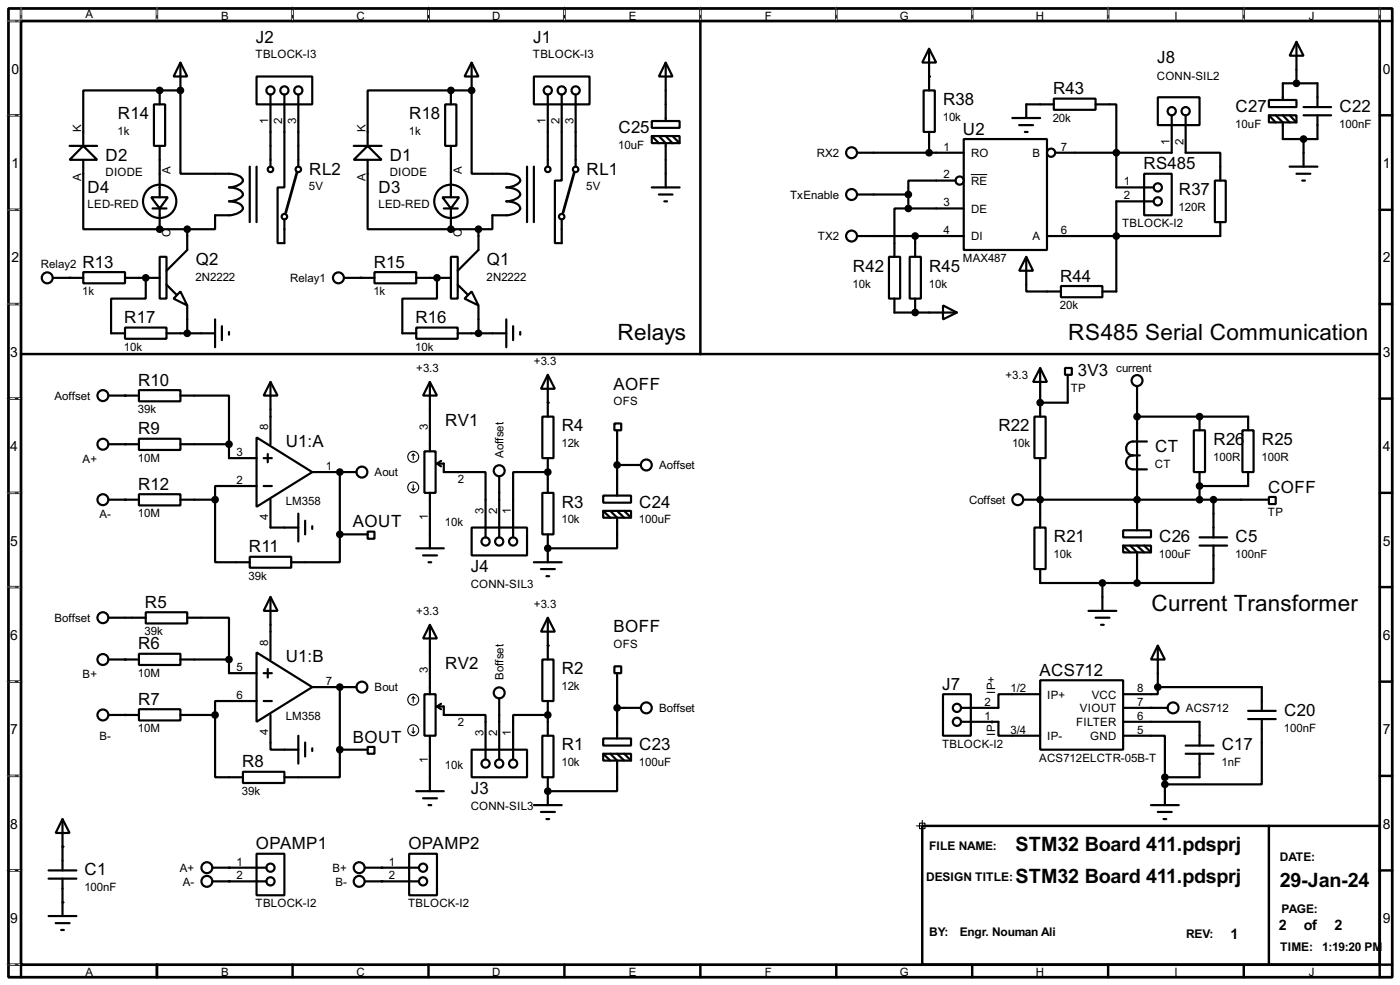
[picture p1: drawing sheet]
<svg xmlns="http://www.w3.org/2000/svg" width="256mm" height="180mm" viewBox="0 0 256 180" stroke-linecap="round" stroke-linejoin="round" font-family="sans-serif">
<path d="M1.6 1.6h253.5v177.3h-253.5zM3.9 3.9h248.9v172.7h-248.9zM54.4 31.6l-2 7.3M105.2 31.6l-2 7.3" fill="none" stroke="#000" stroke-width=".5"/>
<g fill="none" stroke="#000" stroke-width=".45">
<path d="M3.9 1.6v2.3h-2.3M28.8 1.6v2.3M53.6 1.6v2.3M78.5 1.6v2.3M103.4 1.6v2.3M128.3 1.6v63.2M153.2 1.6v2.3M178.1 1.6v2.3M203 1.6v2.3M227.9 1.6v2.3M252.8 1.6v2.3h2.3M1.6 21.1h2.3"/>
<path d="M1.6 38.4h2.3M252.8 21.1h2.3M252.8 38.4h2.3M1.6 55.7h2.3M252.8 55.7h2.3M1.6 73h2.3M3.9 64.8h248.9M252.8 73h2.3M1.6 90.2h2.3M252.8 90.2h2.3M1.6 107.5h2.3M252.8 107.5h2.3"/>
<path d="M1.6 124.8h2.3M252.8 124.8h2.3M1.6 142h2.3M1.6 159.3h2.3M169 151.2h83.8v25.4h-83.8zM232.5 151.2v25.4M252.8 142h2.3M252.8 159.3h2.3M1.6 176.6h2.3v2.3M28.8 176.6v2.3M53.6 176.6v2.3M78.5 176.6v2.3"/>
<path d="M103.4 176.6v2.3M128.3 176.6v2.3M153.2 176.6v2.3M178.1 176.6v2.3M203 176.6v2.3M227.9 176.6v2.3M255.1 176.6h-2.3v2.3"/>
</g>
<g fill="none" stroke="#fff" stroke-width=".18">
<path d="M1.3 3.9h2.3M3.9 1.3v2.3M28.8 1.3v2.3M53.6 1.3v2.3M78.5 1.3v2.3M103.4 1.3v2.3M128.3 1.3v2.3M153.2 1.3v2.3M178.1 1.3v2.3M203 1.3v2.3M227.9 1.3v2.3M252.8 1.3v2.3"/>
<path d="M1.3 21.1h2.3M1.3 38.4h2.3M1.3 55.7h2.3M1.3 73h2.3M1.3 90.2h2.3M1.3 107.5h2.3M1.3 124.8h2.3M1.3 142h2.3M1.3 159.3h2.3M1.3 176.6h2.3"/>
</g>
<g fill="none" stroke="#000" stroke-width=".18" stroke-dasharray=".5 1">
<path d="M1.3 3.9h2.3M3.9 1.3v2.3M28.8 1.3v2.3M53.6 1.3v2.3M78.5 1.3v2.3M103.4 1.3v2.3M128.3 1.3v2.3M153.2 1.3v2.3M178.1 1.3v2.3M203 1.3v2.3M227.9 1.3v2.3M252.8 1.3v2.3"/>
<path d="M1.3 21.1h2.3M1.3 38.4h2.3M1.3 55.7h2.3M1.3 73h2.3M1.3 90.2h2.3M1.3 107.5h2.3M1.3 124.8h2.3M1.3 142h2.3M1.3 159.3h2.3M1.3 176.6h2.3"/>
</g>
<g fill="none" stroke="#000" stroke-width=".2">
<path d="M75.5 89.5l.2 .2M75.7 83.1l-.2 .3M75.7 83.1l.3 .3M75.7 83.1v1M75.7 88.7v1M76 89.5l-.3 .2M75.5 133.9l.2 .3M75.7 127.6v1M75.7 133.2v1M75.7 127.6l-.2 .2M75.7 127.6l.3 .2M76 133.9l-.3 .3"/>
<path d="M167.9 151.2h2.1M168.5 150.7h1v1h-1zM169 150.2v2"/>
<circle cx="75.7" cy="83.6" r="1"/>
<circle cx="75.7" cy="89.2" r="1"/>
<circle cx="75.7" cy="128.1" r="1"/>
<circle cx="75.7" cy="133.7" r="1"/>
</g>
<g fill="none" stroke="#000" stroke-width=".4">
<path d="M28.2 19.1h2.1v7.6h-2.1zM29.3 16.6h-14v10.1M29.3 16.6v2.5M29.3 16.6h3.8M33.1 11.5l1.2 2.5h-2.5zM33.1 16.6v15.2h6.3a8.7 8.7 0 0 1 4.3 .3 .87 .87 0 0 1 .7 1.2 3.3 3.3 0 0 1-2.4 1 2.37 2.37 0 0 1 2.5 1.3 2.75 2.75 0 0 1-2.5 1.3 3.2 3.2 0 0 1 2.4 .9l.1 .4a2.75 2.75 0 0 1-2.5 1.2h-2.6v2.6h-5.1M33.1 11.5v5.1M47 14h10.2v5.1h-10.2zM49.6 17.3v13.2M52.1 17.3v17h-1.2v10.2h1.2v-4.3M54.7 17.3v13.2M81.6 19.1h2v7.6h-2z"/>
<path d="M82.6 16.6h-15.2v10.1M82.6 16.6v2.5M82.6 16.6h3.8M86.4 11.5l1.3 2.5h-2.6zM86.4 16.6v15.2h3.8a8.7 8.7 0 0 1 4.3 .3 .87 .87 0 0 1 .7 1.2 3.3 3.3 0 0 1-2.4 1 2.37 2.37 0 0 1 2.5 1.3 2.75 2.75 0 0 1-2.5 1.3 3.2 3.2 0 0 1 2.4 .9l.1 .4a2.75 2.75 0 0 1-2.5 1.2h-2.6v2.6h-2.5M86.4 11.5v5.1M97.8 14h10.2v5.1h-10.2zM100.4 17.3v13.2M102.9 17.3v15.8h-1.2v11.4h1.2v-4.3M105.5 17.3v13.2M122 11.5l1.2 2.5h-2.5zM122 11.5v10.7"/>
<path d="M169.2 16.6h2.1v7.6h-2.1zM170.2 8.9l1.3 2.6h-2.5zM170.2 8.9v7.7M193.1 18.1h7.6v2h-7.6zM193.1 19.1h-5.1v2.5M200.7 19.1h3.8v15.2h6.9M212.1 17.8h7.7v5.1h-7.7zM232.5 18.3h5v1.3h-5zM235 18.3v-3h6.4v4.3M237.5 7.7l1.3 2.5h-2.5zM237.5 7.7v7.6M238.8 19.6h5.1"/>
<path d="M12.8 26.7h5M15.3 26.7l2.5 2.6h-5zM15.3 29.3v12.7h14M27.7 36.1h3.1l-1.5 2.1zM28 38.2h2.5M29.3 26.7v9.4M29.3 38.2v3.8M45.8 30.5v10.2M47 30.5v10.2M64.8 26.7h5.1M67.4 26.7l2.5 2.6h-5.1zM67.4 29.3v12.7h15.2"/>
<path d="M81.1 36.1h3l-1.5 2.1zM81.3 38.2h2.6M82.6 26.7v9.4M82.6 38.2v3.8M96.6 30.5v10.2M97.8 30.5v10.2M119.4 22.2h5.1v1.2h-5.1zM119.4 24.9h5.1v1.3h-5.1zM119.4 34.3h5.1M119.4 24.9l1.3 1.3M120.7 35.6h2.5M120.7 24.9l1.3 1.3v8.1"/>
<path d="M121.7 36.9h.5M122 24.9l1.2 1.3M123.2 24.9l1.3 1.3M157 28h19.6M157 35.6h9.4M166.4 38.2h-2.5v8.8M166.4 38.2h10.2M166.4 35.6v2.6M170.2 24.2v3.8M175.1 33.1h-8.7v2.5M176.6 25.5h15.2v20.3h-15.2zM185.5 21.6h5.1"/>
<path d="M186.7 22.9h2.6M187.8 24.2h.5M209.6 31.8h5.1v7.6h-5.1zM211.4 36.9h-6.9v16.5h-2.5M214.7 21.1v6.9h-21.4M217.2 21.1v6.9h6.4v5.1M222.6 33.1h2v7.6h-2zM232.5 21.1h5v1.3h-5zM232.5 21.1l1.2 1.3M233.7 21.1l1.3 1.3v3.1h6.4v-4.4M235 21.1l1.3 1.3M236.3 30.5h5.1"/>
<path d="M236.3 21.1l1.2 1.3M237.5 31.8h2.6M238.6 33.1h.5M238.8 25.5v5M238.8 21.1h5.1M9.7 50.9h5.6M15.3 49.8h7.6v2.1h-7.6zM22.9 60h7.6v2h-7.6zM22.9 50.9h6.4M26.7 50.9v3.8h-6.3v6.3h2.5M29.3 47h1.2v7.7h-1.2zM29.3 42h5"/>
<path d="M30.5 52.1l1.8 1.8M33.1 53.4l1.2 2.5-2.5-1.2zM34.3 42v3.8l-3.8 3.8M34.3 55.9v5.1M39.4 58.5v5.1M40.7 59.7v2.6M63 50.9h5.6M68.6 49.8h7.7v2.1h-7.7zM76.3 60h7.6v2h-7.6zM76.3 50.9h6.3M80.1 50.9v3.8h-6.4v6.3h2.6M82.6 47h1.3v7.7h-1.3z"/>
<path d="M82.6 42h5.1M83.9 52.1l1.8 1.8M85.1 54.7l1.3-1.3 1.3 2.5zM87.7 42v3.8l-3.8 3.8M87.7 55.9v5.1M92.8 58.5v5.1M94 59.7v2.6M157 43.2h19.6M162.9 47h2v7.7h-2zM163.9 54.7v2.5h11.4M166.7 47h2v7.7h-2zM167.7 43.2v3.8"/>
<path d="M167.7 54.7v2.5M172.8 55.9l2.5 1.3-2.5 1.3zM188 47l1.3 2.6h-2.6zM188 47v6.4h6.4M194.4 52.4h7.6v2h-7.6zM223.6 40.7v2.5h-31.8M19.9 72.4h5.6M25.5 71.4h7.6v2.1h-7.6zM30.5 61h8.9M33.1 72.4h8.9v8.9M42 60.8v.5M49.6 69.9l1.3 2.5h-2.6z"/>
<path d="M49.6 69.9v11.4M78.8 69.9l1.3 2.5h-2.6zM78.8 69.9v12.7M83.9 61h8.9M95.3 60.8v.5M99.4 76.3h2v7.6h-2zM100.4 68.6l1.3 2.6h-2.6zM100.4 68.6v7.7M112.6 77.5h1.2v1.3h-1.2zM113.1 78.8v11.9M189.5 76.3h2.1v7.6h-2.1zM190.6 67.4l1.2 2.5h-2.5z"/>
<path d="M190.6 67.4v8.9M195.1 67.4h1.3v1.2h-1.3zM195.6 68.6v5.1h-5M208.3 70.7v26.4M208.3 76.3h20.4v2.5M218.7 78.8h2.1v7.6h-2.1zM219.8 76.3v2.5M227.6 78.8h2.1v7.6h-2.1zM19.9 91.5h5.6M19.9 81.3h5.6M25.5 80.3h7.6v2.1h-7.6zM25.5 90.5h7.6v2h-7.6z"/>
<path d="M33.1 91.5h6.3M33.1 81.3h8.9M39.4 91.5v11.4h6.4M42 81.3v2.6h5M47 80.1l10.2 6.3-10.2 6.4zM47 89h-7.6v2.5M48.3 89h1.5M48.3 83.9h1.5M49.1 83.1v1.5M49.6 91.5v5.1h5.1M54.7 94v5.1M55.9 95.3v2.5"/>
<path d="M57.2 96.3v.5M57.2 86.4h8.1M62.3 97.8v5.1h-8.9M62.3 86.4v11.4M62.3 97.8h5.1M67.4 97.3h1.2v1.3h-1.2zM77.8 82.6h2v7.6h-2zM78.8 90.2v10.2M80.1 84.9h1.2v1.5h7.7v12M80.1 84.9l.7 .5M80.8 84.4l-.7 .5M86.4 96.6h10.2v5.1h-10.2z"/>
<path d="M91.5 87.2v11.2M99.4 90.2h2v7.6h-2zM100.4 86.4h-6.4v12M100.4 83.9v6.3M100.4 97.8v5.1M110.5 90.7h5.1v1.3h-5.1zM110.5 93.5h5.1v1.3h-5.1zM110.5 93.5l1.3 1.3M111.8 93.5l1.3 1.3v5.6h-12.7M113.1 85.1h4.3M113.1 93.5l1.3 1.3M114.4 93.5l1.2 1.3"/>
<path d="M187.5 91.5h45M189.5 96.6h2.1v7.6h-2.1zM190.6 83.9v12.7M205.8 97.1h5.1v1.3h-5.1zM205.8 99.9h5.1v1.2h-5.1zM205.8 99.9l1.3 1.2M207.1 99.9l1.2 1.2v5.6M207.6 83.4h1.2M207.6 83.4a1.28 1.28 0 0 0-1.3 1.2 1.28 1.28 0 0 0 1.3 1.3h2.5M208.3 99.9l1.3 1.2M209.6 99.9l1.3 1.2M210.1 80.8h-2.1a1.31 1.31 0 0 0-1.7 1 1.31 1.31 0 0 0 1.3 1.6"/>
<path d="M219.8 86.4v5.1M219.8 99.9h5M219.8 98.4h5M222.3 99.9v6.8h-14M222.3 91.5v6.9M228.7 86.4v2.6h-8.9M232.5 91h1.2v1.3h-1.2zM19.9 113.1h6.8M25.5 119.7h7.6v2h-7.6zM26.7 112.1h7.6v2h-7.6zM34.3 113.1h7.7v7.6M45.8 101.9h7.6v2h-7.6z"/>
<path d="M47 119.4l10.2 6.4-10.2 6.3zM49.6 109.3l1.3 2.5h-2.6zM49.6 109.3v11.4M76.3 100.4h5M77.5 101.7h2.6M78.5 102.9h.5M78.8 114.4l1.3 2.5h-2.6zM78.8 114.4v12.7M97.8 102.9h5.1M99.1 104.2h2.6M100.1 105.5h.5M100.4 113.1l1.3 2.5h-2.6z"/>
<path d="M100.4 113.1v7.6M190.6 104.2v2.5h17.7M199.4 111.8h5.1M200.7 113.1h2.6M201.7 114.4h.5M202 106.7v5.1M212.1 118.2l1.3 2.5h-2.5zM212.1 118.2v7.6M19.9 130.9h5.6M19.9 120.7h5.6M25.5 129.8h7.6v2.1h-7.6zM33.1 130.9h6.3"/>
<path d="M33.1 120.7h8.9M39.4 130.9v11.4h5.1M42 120.7v2.5h5M47 128.3h-7.6v2.6M48.3 128.3h1.5M48.3 123.2h1.5M49.1 122.5v1.5M49.6 130.9v6.3h5.1M54.7 134.7v5.1M55.9 135.9v2.6M57.2 125.8h8.1M57.2 137v.5"/>
<path d="M62.3 137.2v5.1h-10.2M62.3 125.8v11.4M62.3 137.2h5.1M67.4 136.7h1.2v1.3h-1.2zM77.8 127.1h2v7.6h-2zM78.8 134.7v10.1M80.1 129.3h1.2v1.6h7.7v8.1M80.1 129.3l.7 .5M80.8 128.8l-.7 .5M86.4 137.2h10.2v5.1h-10.2zM91.5 127.8v11.2M99.4 134.7h2v7.6h-2z"/>
<path d="M99.4 120.7h2v7.6h-2zM100.4 130.9h-6.4v8.1M100.4 128.3v6.4M110.5 135.2h5.1v1.3h-5.1zM110.5 138h5.1v1.2h-5.1zM110.5 138l1.3 1.2M111.8 138l1.3 1.2v5.6h-12.7M112.6 122h1.2v1.2h-1.2zM113.1 123.2v12M113.1 129.6h4.3M113.1 138l1.3 1.2M114.4 138l1.2 1.2"/>
<path d="M172.8 127.1h5.1v7.6h-5.1zM176.1 132.1h6.8v2.6h7.7M190.6 124.5h15.2v12.7h-15.2zM190.6 127.1h-7.7v2.5h-6.8M205.8 134.7h7.6v7.6M205.8 129.6h8.1M205.8 132.1h14v4.4M212.1 125.8v1.3h-6.3M212.1 125.8h19.1v4.3M217.2 138h5.1M217.2 136.5h5.1M219.8 138v4.3h-6.4"/>
<path d="M228.7 131.6h5M228.7 130.1h5M231.2 131.6v12h-17.8M8.9 159.3h5.1M11.5 149.9l1.3 2.6h-2.6zM11.5 149.9v9.4M38.9 158.8h9.9M44.5 141.3h7.6v2h-7.6zM47 156.3h5.1v7.6h-5.1zM66.9 158.8h9.9M75 156.3h5.1v7.6h-5.1zM76.3 144.8h5"/>
<path d="M77.5 146.1h2.6M78.5 147.4h.5M97.8 147.4h5.1M99.1 148.6h2.6M100.1 149.9h.5M100.4 142.3v5.1M210.9 147.4h5.1M212.1 148.6h2.6M213.2 149.9h.5M213.4 142.3v5.1M8.9 167.7h5.1M8.9 160.8h5.1"/>
<path d="M10.2 169h2.6M11.2 170.2h.5M11.5 160.8v6.9M38.9 161.3h9.9M66.9 161.3h9.9"/>
<circle cx="49.5" cy="16.6" r=".75"/>
<circle cx="52.1" cy="16.6" r=".75"/>
<circle cx="54.6" cy="16.6" r=".75"/>
<circle cx="100.3" cy="16.6" r=".75"/>
<circle cx="102.9" cy="16.6" r=".75"/>
<circle cx="105.4" cy="16.6" r=".75"/>
<circle cx="29.2" cy="36.9" r="3.1"/>
<circle cx="49.5" cy="31" r=".5"/>
<circle cx="52.1" cy="39.7" r=".5"/>
<circle cx="54.6" cy="31" r=".5"/>
<circle cx="82.6" cy="36.9" r="3.1"/>
<circle cx="100.3" cy="31" r=".5"/>
<circle cx="102.9" cy="39.7" r=".5"/>
<circle cx="105.4" cy="31" r=".5"/>
<circle cx="156" cy="28" r="1"/>
<circle cx="156" cy="35.6" r="1"/>
<circle cx="175.8" cy="33.1" r=".75"/>
<circle cx="192.5" cy="28" r=".75"/>
<circle cx="212.1" cy="34.3" r=".75"/>
<circle cx="212.1" cy="36.9" r=".75"/>
<circle cx="214.6" cy="20.4" r=".75"/>
<circle cx="217.2" cy="20.4" r=".75"/>
<circle cx="8.6" cy="50.9" r="1"/>
<circle cx="62" cy="50.9" r="1"/>
<circle cx="156" cy="43.2" r="1"/>
<circle cx="18.8" cy="72.4" r="1"/>
<circle cx="208.3" cy="69.7" r="1"/>
<circle cx="18.8" cy="81.3" r="1"/>
<circle cx="18.8" cy="91.5" r="1"/>
<circle cx="66.3" cy="86.4" r="1"/>
<circle cx="88.9" cy="99.1" r=".75"/>
<circle cx="91.4" cy="86.2" r="1"/>
<circle cx="91.4" cy="99.1" r=".75"/>
<circle cx="94" cy="99.1" r=".75"/>
<circle cx="118.4" cy="85.1" r="1"/>
<circle cx="186.4" cy="91.5" r="1"/>
<circle cx="18.8" cy="113.1" r="1"/>
<circle cx="18.8" cy="120.7" r="1"/>
<circle cx="18.8" cy="130.9" r="1"/>
<circle cx="66.3" cy="125.8" r="1"/>
<circle cx="88.9" cy="139.8" r=".75"/>
<circle cx="91.4" cy="126.8" r="1"/>
<circle cx="91.4" cy="139.8" r=".75"/>
<circle cx="94" cy="139.8" r=".75"/>
<circle cx="118.4" cy="129.6" r="1"/>
<circle cx="175.3" cy="129.6" r=".75"/>
<circle cx="175.3" cy="132.1" r=".75"/>
<circle cx="214.9" cy="129.6" r="1"/>
<circle cx="37.9" cy="158.8" r="1"/>
<circle cx="49.5" cy="158.8" r=".75"/>
<circle cx="65.8" cy="158.8" r="1"/>
<circle cx="77.5" cy="158.8" r=".75"/>
<circle cx="37.9" cy="161.3" r="1"/>
<circle cx="49.5" cy="161.3" r=".75"/>
<circle cx="65.8" cy="161.3" r="1"/>
<circle cx="77.5" cy="161.3" r=".75"/>
</g>
<g fill="#000">
<circle cx="29.3" cy="16.6" r=".2"/>
<circle cx="33.1" cy="16.6" r=".2"/>
<circle cx="82.6" cy="16.6" r=".2"/>
<circle cx="86.4" cy="16.6" r=".2"/>
<circle cx="170.2" cy="14" r=".2"/>
<circle cx="12.8" cy="50.9" r=".2"/>
<circle cx="26.7" cy="50.9" r=".2"/>
<circle cx="29.3" cy="42" r=".2"/>
<circle cx="66.1" cy="50.9" r=".2"/>
<circle cx="80.1" cy="50.9" r=".2"/>
<circle cx="82.6" cy="42" r=".2"/>
<circle cx="167.7" cy="57.2" r=".2"/>
<circle cx="22.9" cy="72.4" r=".2"/>
<circle cx="100.4" cy="73.7" r=".2"/>
<circle cx="190.6" cy="73.7" r=".2"/>
<circle cx="219.8" cy="76.3" r=".2"/>
<circle cx="22.9" cy="91.5" r=".2"/>
<circle cx="22.9" cy="81.3" r=".2"/>
<circle cx="62.3" cy="97.8" r=".2"/>
<circle cx="62.3" cy="86.4" r=".2"/>
<circle cx="100.4" cy="86.4" r=".2"/>
<circle cx="190.6" cy="91.5" r=".2"/>
<circle cx="219.8" cy="89" r=".2"/>
<circle cx="100.4" cy="100.4" r=".2"/>
<circle cx="100.4" cy="118.2" r=".2"/>
<circle cx="22.9" cy="120.7" r=".2"/>
<circle cx="22.9" cy="130.9" r=".2"/>
<circle cx="62.3" cy="137.2" r=".2"/>
<circle cx="62.3" cy="125.8" r=".2"/>
<circle cx="100.4" cy="130.9" r=".2"/>
<circle cx="210.9" cy="129.6" r=".2"/>
<circle cx="11.5" cy="155" r=".2"/>
<circle cx="42" cy="158.8" r=".2"/>
<circle cx="69.9" cy="158.8" r=".2"/>
<circle cx="100.4" cy="144.8" r=".2"/>
<circle cx="11.5" cy="165.2" r=".2"/>
<circle cx="42" cy="161.3" r=".2"/>
<circle cx="69.9" cy="161.3" r=".2"/>
</g>
<g fill="#000" stroke="#000" stroke-width=".4">
<circle cx="29.2" cy="16.6" r=".5"/>
<circle cx="33" cy="16.6" r=".5"/>
<circle cx="82.6" cy="16.6" r=".5"/>
<circle cx="86.4" cy="16.6" r=".5"/>
<circle cx="237.5" cy="15.3" r=".5"/>
<circle cx="166.4" cy="35.6" r=".5"/>
<circle cx="166.4" cy="38.2" r=".5"/>
<circle cx="170.2" cy="28" r=".5"/>
<circle cx="204.5" cy="28" r=".5"/>
<circle cx="238.8" cy="25.5" r=".5"/>
<circle cx="26.7" cy="50.9" r=".5"/>
<circle cx="29.2" cy="42" r=".5"/>
<circle cx="34.3" cy="42" r=".5"/>
<circle cx="80" cy="50.9" r=".5"/>
<circle cx="82.6" cy="42" r=".5"/>
<circle cx="87.6" cy="42" r=".5"/>
<circle cx="167.6" cy="43.2" r=".5"/>
<circle cx="167.6" cy="57.2" r=".5"/>
<circle cx="204.5" cy="43.2" r=".5"/>
<circle cx="34.3" cy="61" r=".5"/>
<circle cx="87.6" cy="61" r=".5"/>
<circle cx="190.5" cy="73.7" r=".5"/>
<circle cx="208.3" cy="76.3" r=".5"/>
<circle cx="219.7" cy="76.3" r=".5"/>
<circle cx="39.4" cy="91.5" r=".5"/>
<circle cx="41.9" cy="81.3" r=".5"/>
<circle cx="62.2" cy="86.4" r=".5"/>
<circle cx="62.2" cy="97.8" r=".5"/>
<circle cx="100.3" cy="86.4" r=".5"/>
<circle cx="113" cy="85.1" r=".5"/>
<circle cx="190.5" cy="91.5" r=".5"/>
<circle cx="208.3" cy="91.5" r=".5"/>
<circle cx="219.7" cy="89" r=".5"/>
<circle cx="219.7" cy="91.5" r=".5"/>
<circle cx="222.3" cy="91.5" r=".5"/>
<circle cx="100.3" cy="100.4" r=".5"/>
<circle cx="201.9" cy="106.7" r=".5"/>
<circle cx="208.3" cy="106.7" r=".5"/>
<circle cx="39.4" cy="130.9" r=".5"/>
<circle cx="41.9" cy="120.7" r=".5"/>
<circle cx="62.2" cy="125.8" r=".5"/>
<circle cx="62.2" cy="137.2" r=".5"/>
<circle cx="100.3" cy="130.9" r=".5"/>
<circle cx="113" cy="129.6" r=".5"/>
<circle cx="212.1" cy="125.8" r=".5"/>
<circle cx="100.3" cy="144.8" r=".5"/>
<circle cx="213.4" cy="142.3" r=".5"/>
<circle cx="213.4" cy="143.6" r=".5"/>
</g>
<path d="M177.9 32h3" fill="none" stroke="#000" stroke-width=".18"/>
<g font-size="4.6">
<text x="113.1" y="62.3">Relays</text>
<text x="195.7" y="62.3">RS485 Serial Communication</text>
<text x="210.9" y="111.8">Current Transformer</text>
</g>
<g font-size="4.1">
<text x="186" y="155.8">STM32 Board 411.pdsprj</text>
<text x="186" y="161.7">STM32 Board 411.pdsprj</text>
<text x="234.5" y="162.4">29-Jan-24</text>
</g>
<g font-size="3.5">
<text x="46.9" y="7.8">J2</text>
<text x="97.7" y="7.8">J1</text>
<text x="212" y="11.6">J8</text>
<text x="192.9" y="17.3">R43</text>
<text x="21.6" y="21.8">R14</text>
<text x="75" y="21.8">R18</text>
<text x="172.8" y="19.2">R38</text>
<text x="226.4" y="20.5">C27</text>
<text x="245.4" y="20.5">C22</text>
<text x="19.4" y="29.4">D2</text>
<text x="71.4" y="29.4">D1</text>
<text x="113.3" y="24.3">C25</text>
<text x="176.4" y="24.7">U2</text>
<text x="16.1" y="35.3">D4</text>
<text x="56.7" y="31.9">RL2</text>
<text x="69.4" y="35.3">D3</text>
<text x="107.5" y="31.9">RL1</text>
<text x="209.5" y="31">RS485</text>
<text x="216" y="35.8">R37</text>
<text x="15.1" y="49">R13</text>
<text x="35.9" y="48.5">Q2</text>
<text x="68.5" y="49">R15</text>
<text x="89.2" y="48.5">Q1</text>
<text x="156.3" y="49.7">R42</text>
<text x="170.2" y="49.7">R45</text>
<text x="194.2" y="51.5">R44</text>
<text x="22.8" y="59.2">R17</text>
<text x="76.1" y="59.2">R16</text>
<text x="25.3" y="70.6">R10</text>
<text x="112.4" y="71.3">AOFF</text>
<text x="197.5" y="68.8">3V3</text>
<text x="81.6" y="78">RV1</text>
<text x="25.3" y="79.5">R9</text>
<text x="52.4" y="81.8">U1:A</text>
<text x="102.9" y="79">R4</text>
<text x="182.9" y="79">R22</text>
<text x="211.6" y="82.8">CT</text>
<text x="222.3" y="81.5">R26</text>
<text x="231.2" y="81.5">R25</text>
<text x="25.3" y="89.6">R12</text>
<text x="102.9" y="92.9">R3</text>
<text x="117.1" y="92.9">C24</text>
<text x="232.3" y="90.2">COFF</text>
<text x="45.6" y="101.1">R11</text>
<text x="64.7" y="96.5">AOUT</text>
<text x="193.1" y="99.3">R21</text>
<text x="212.4" y="99.3">C26</text>
<text x="226.4" y="99.3">C5</text>
<text x="86.3" y="104.8">J4</text>
<text x="26.6" y="111.3">R5</text>
<text x="25.3" y="118.9">R6</text>
<text x="112.4" y="115.8">BOFF</text>
<text x="52.4" y="121.2">U1:B</text>
<text x="81.6" y="122.4">RV2</text>
<text x="102.9" y="123.4">R2</text>
<text x="190.4" y="123.7">ACS712</text>
<text x="25.3" y="129">R7</text>
<text x="172.6" y="126.3">J7</text>
<text x="235.3" y="131">C20</text>
<text x="64.7" y="135.9">BOUT</text>
<text x="102.9" y="137.4">R1</text>
<text x="117.1" y="137.4">C23</text>
<text x="223.8" y="137.4">C17</text>
<text x="44.4" y="140.5">R8</text>
<text x="86.3" y="145.4">J3</text>
<text x="46.9" y="155.5">OPAMP1</text>
<text x="74.8" y="155.5">OPAMP2</text>
<text x="15.5" y="160.2">C1</text>
</g>
<g font-size="3">
<text x="225.4" y="171.8">1</text>
<text x="234.3" y="170.3">2</text>
<text x="238.9" y="170.3">of</text>
<text x="244.5" y="170.3">2</text>
</g>
<g font-size="2.9">
<text x="2.1" y="13.5">0</text>
<text x="253.4" y="13.5">0</text>
<text x="2.1" y="30.7">1</text>
<text x="253.4" y="30.7">1</text>
<text x="2.1" y="48">2</text>
<text x="253.4" y="48">2</text>
<text x="1.9" y="65.3">3</text>
<text x="253.4" y="65.3">3</text>
<text x="1.9" y="82.5">4</text>
<text x="253.4" y="82.5">4</text>
<text x="1.9" y="99.9">5</text>
<text x="253.4" y="99.9">5</text>
<text x="1.9" y="117.1">6</text>
<text x="253.4" y="117.1">6</text>
<text x="1.9" y="134.4">7</text>
<text x="253.4" y="134.4">7</text>
<text x="1.9" y="151.7">8</text>
<text x="253.4" y="151.7">8</text>
<text x="1.9" y="168.9">9</text>
<text x="253.4" y="168.9">9</text>
</g>
<g font-size="2.5">
<text x="170.2" y="155.6">FILE NAME:</text>
<text x="169.7" y="161.2">DESIGN TITLE:</text>
<text x="234.5" y="157.7">DATE:</text>
<text x="234.8" y="167.1">PAGE:</text>
<text x="170.2" y="171.4">BY:</text>
<text x="175.8" y="171.4">Engr. Nouman Ali</text>
<text x="217.3" y="171.6">REV:</text>
<text x="234.5" y="174.1">TIME: 1:19:20 PM</text>
</g>
<g font-size="2.4">
<text x="15.6" y="3.4">A</text>
<text x="40.5" y="3.6">B</text>
<text x="65.3" y="3.6">C</text>
<text x="90.2" y="3.6">D</text>
<text x="115.2" y="3.6">E</text>
<text x="140.1" y="3.6">F</text>
<text x="164.8" y="3.6">G</text>
<text x="189.8" y="3.6">H</text>
<text x="215.1" y="3.6">I</text>
<text x="239.8" y="3.6">J</text>
<text x="46.8" y="10.7">TBLOCK-I3</text>
<text x="97.6" y="10.7">TBLOCK-I3</text>
<text x="211.9" y="14.5">CONN-SIL2</text>
<text x="49.2" y="22.8" transform="rotate(-90 49.2 22.8)">1</text>
<text x="51.7" y="22.7" transform="rotate(-90 51.7 22.7)">2</text>
<text x="54.3" y="22.8" transform="rotate(-90 54.3 22.8)">3</text>
<text x="100" y="22.8" transform="rotate(-90 100 22.8)">1</text>
<text x="102.5" y="22.8" transform="rotate(-90 102.5 22.8)">2</text>
<text x="105.1" y="22.8" transform="rotate(-90 105.1 22.8)">3</text>
<text x="172.7" y="22.2">10k</text>
<text x="192.9" y="22.3">20k</text>
<text x="226.3" y="23.4">10uF</text>
<text x="245.4" y="23.4">100nF</text>
<text x="14.9" y="24.1" transform="rotate(-90 14.9 24.1)">K</text>
<text x="21.6" y="24.7">1k</text>
<text x="67" y="24.1" transform="rotate(-90 67 24.1)">K</text>
<text x="74.9" y="24.7">1k</text>
<text x="113.3" y="27.2">10uF</text>
<text x="149.6" y="28.8">RX2</text>
<text x="172.9" y="27.5">1</text>
<text x="177.9" y="28.8">RO</text>
<text x="189.1" y="28.8">B</text>
<text x="194.4" y="27.5">7</text>
<text x="214.3" y="26.6" transform="rotate(-90 214.3 26.6)">1</text>
<text x="216.8" y="26.6" transform="rotate(-90 216.8 26.6)">2</text>
<text x="14.9" y="33.2" transform="rotate(-90 14.9 33.2)">A</text>
<text x="19.3" y="32.3">DIODE</text>
<text x="31.3" y="31.8" transform="rotate(-90 31.3 31.8)">A</text>
<text x="56.6" y="34.9">5V</text>
<text x="67" y="33.2" transform="rotate(-90 67 33.2)">A</text>
<text x="71.4" y="32.3">DIODE</text>
<text x="84.6" y="31.8" transform="rotate(-90 84.6 31.8)">A</text>
<text x="107.4" y="34.9">5V</text>
<text x="172.9" y="32.6">2</text>
<text x="177.9" y="33.9">RE</text>
<text x="205.9" y="33.9">1</text>
<text x="16" y="38.1">LED-RED</text>
<text x="69.3" y="38.1">LED-RED</text>
<text x="144.7" y="36.4">TxEnable</text>
<text x="172.9" y="37.7">3</text>
<text x="177.9" y="39">DE</text>
<text x="205.6" y="41.6">TBLOCK-I2</text>
<text x="205.9" y="36.5">2</text>
<text x="215.9" y="38.6">120R</text>
<text x="31.3" y="43.5" transform="rotate(-90 31.3 43.5)">C</text>
<text x="84.6" y="43.5" transform="rotate(-90 84.6 43.5)">C</text>
<text x="149.8" y="44">TX2</text>
<text x="172.9" y="42.8">4</text>
<text x="176.4" y="48">MAX487</text>
<text x="177.9" y="44">DI</text>
<text x="189.1" y="44">A</text>
<text x="194.4" y="42.8">6</text>
<text x="7.5" y="49.1">Relay2</text>
<text x="35.8" y="51.4">2N2222</text>
<text x="53.2" y="51.7">Relay1</text>
<text x="89.2" y="51.4">2N2222</text>
<text x="156.2" y="52.6">10k</text>
<text x="170.2" y="52.6">10k</text>
<text x="15.1" y="54">1k</text>
<text x="68.4" y="54">1k</text>
<text x="194.2" y="56.6">20k</text>
<text x="22.7" y="64.2">10k</text>
<text x="76.1" y="64.2">10k</text>
<text x="76.3" y="68.1">+3.3</text>
<text x="97.8" y="66.9">+3.3</text>
<text x="184.2" y="69.4">+3.3</text>
<text x="196.2" y="71.7">TP</text>
<text x="204.5" y="68.1">current</text>
<text x="10" y="73.2">Aoffset</text>
<text x="25.3" y="75.7">39k</text>
<text x="112.4" y="74.2">OFS</text>
<text x="43.4" y="83.5">3</text>
<text x="49.2" y="78.8" transform="rotate(-90 49.2 78.8)">8</text>
<text x="78.4" y="78.7" transform="rotate(-90 78.4 78.7)">3</text>
<text x="92.3" y="83.8" transform="rotate(-90 92.3 83.8)">Aof set</text>
<text x="102.9" y="81.8">12k</text>
<text x="185.4" y="81.8">10k</text>
<text x="15.1" y="84.7">A+</text>
<text x="25.3" y="84.6">10M</text>
<text x="43.4" y="88.5">2</text>
<text x="59.7" y="86">1</text>
<text x="68.6" y="87.2">Aout</text>
<text x="83.9" y="88.4">2</text>
<text x="120.7" y="85.9">Aoffset</text>
<text x="211.6" y="85.7">CT</text>
<text x="222.3" y="84.4">100R</text>
<text x="231.1" y="84.4">100R</text>
<text x="18.2" y="94.8">A-</text>
<text x="25.3" y="94.7">10M</text>
<text x="49.2" y="95.2" transform="rotate(-90 49.2 95.2)">4</text>
<text x="52.3" y="92.4">LM358</text>
<text x="78.4" y="95.2" transform="rotate(-90 78.4 95.2)">1</text>
<text x="88.5" y="94" transform="rotate(-90 88.5 94)">3</text>
<text x="91" y="94" transform="rotate(-90 91 94)">2</text>
<text x="93.6" y="94" transform="rotate(-90 93.6 94)">1</text>
<text x="102.9" y="95.8">10k</text>
<text x="117.1" y="95.8">100uF</text>
<text x="177.5" y="92.3">Coffset</text>
<text x="232.3" y="94.5">TP</text>
<text x="81.5" y="96.2">10k</text>
<text x="45.6" y="106.1">39k</text>
<text x="86.2" y="107.7">CONN-SIL3</text>
<text x="193" y="102.2">10k</text>
<text x="212.3" y="102.2">100uF</text>
<text x="226.3" y="102.2">100nF</text>
<text x="10" y="113.9">Boffset</text>
<text x="76.3" y="112.6">+3.3</text>
<text x="97.8" y="111.3">+3.3</text>
<text x="26.5" y="116.3">39k</text>
<text x="49.1" y="118.2" transform="rotate(-90 49.1 118.2)">8</text>
<text x="112.4" y="118.7">OFS</text>
<text x="15.1" y="124">B+</text>
<text x="25.3" y="123.9">10M</text>
<text x="43.4" y="122.8">5</text>
<text x="59.7" y="125.4">7</text>
<text x="78.4" y="123.2" transform="rotate(-90 78.4 123.2)">3</text>
<text x="92.3" y="124.5" transform="rotate(-90 92.3 124.5)">Bof set</text>
<text x="43.4" y="127.9">6</text>
<text x="52.3" y="131.8">LM358</text>
<text x="68.6" y="126.6">Bout</text>
<text x="102.9" y="126.3">12k</text>
<text x="120.7" y="130.4">Boffset</text>
<text x="180.4" y="131.7">1</text>
<text x="180.4" y="129.2">2</text>
<text x="182.3" y="127" transform="rotate(-90 182.3 127)">IP+</text>
<text x="185.1" y="126.7">1/2</text>
<text x="191.8" y="127.9">IP+</text>
<text x="197.8" y="130.4">VIOUT</text>
<text x="200" y="127.9">VCC</text>
<text x="208.3" y="129.2">7</text>
<text x="208.3" y="126.7">8</text>
<text x="208.3" y="131.7">6</text>
<text x="217.2" y="130.4">ACS712</text>
<text x="18.2" y="135.5">B-</text>
<text x="25.3" y="134.1">10M</text>
<text x="49.1" y="134.6" transform="rotate(-90 49.1 134.6)">4</text>
<text x="83.9" y="132.9">2</text>
<text x="88.6" y="134.7" transform="rotate(-90 88.6 134.7)">3</text>
<text x="91" y="134.6" transform="rotate(-90 91 134.6)">2</text>
<text x="93.6" y="134.7" transform="rotate(-90 93.6 134.7)">1</text>
<text x="172.6" y="136.9">TBLOCK-I2</text>
<text x="182.3" y="134.6" transform="rotate(-90 182.3 134.6)">IP-</text>
<text x="185.1" y="134.3">3/4</text>
<text x="191.8" y="135.5">IP-</text>
<text x="197.1" y="132.9">FILTER</text>
<text x="199.7" y="135.5">GND</text>
<text x="208.3" y="134.3">5</text>
<text x="235.2" y="133.9">100nF</text>
<text x="78.4" y="139.6" transform="rotate(-90 78.4 139.6)">1</text>
<text x="81.5" y="140.7">10k</text>
<text x="102.9" y="140.3">10k</text>
<text x="117.1" y="140.3">100uF</text>
<text x="190.4" y="139.4">ACS712ELCTR-05B-T</text>
<text x="223.8" y="140.3">1nF</text>
<text x="44.3" y="145.5">39k</text>
<text x="86.2" y="148.3">CONN-SIL3</text>
<text x="32.9" y="159.6">A+</text>
<text x="43.4" y="158.4">1</text>
<text x="43.4" y="160.9">2</text>
<text x="60.9" y="159.6">B+</text>
<text x="71.3" y="158.4">1</text>
<text x="71.3" y="160.9">2</text>
<text x="15.5" y="163.1">100nF</text>
<text x="33.5" y="162.1">A-</text>
<text x="46.8" y="166.1">TBLOCK-I2</text>
<text x="61.4" y="162.1">B-</text>
<text x="74.8" y="166.1">TBLOCK-I2</text>
<text x="15.6" y="178.7">A</text>
<text x="40.5" y="178.7">B</text>
<text x="65.3" y="178.7">C</text>
<text x="90.2" y="178.7">D</text>
<text x="115.2" y="178.7">E</text>
<text x="140.1" y="178.7">F</text>
<text x="164.8" y="178.7">G</text>
<text x="189.8" y="178.7">H</text>
<text x="215.1" y="178.7">I</text>
<text x="239.8" y="178.7">J</text>
</g>
</svg>
